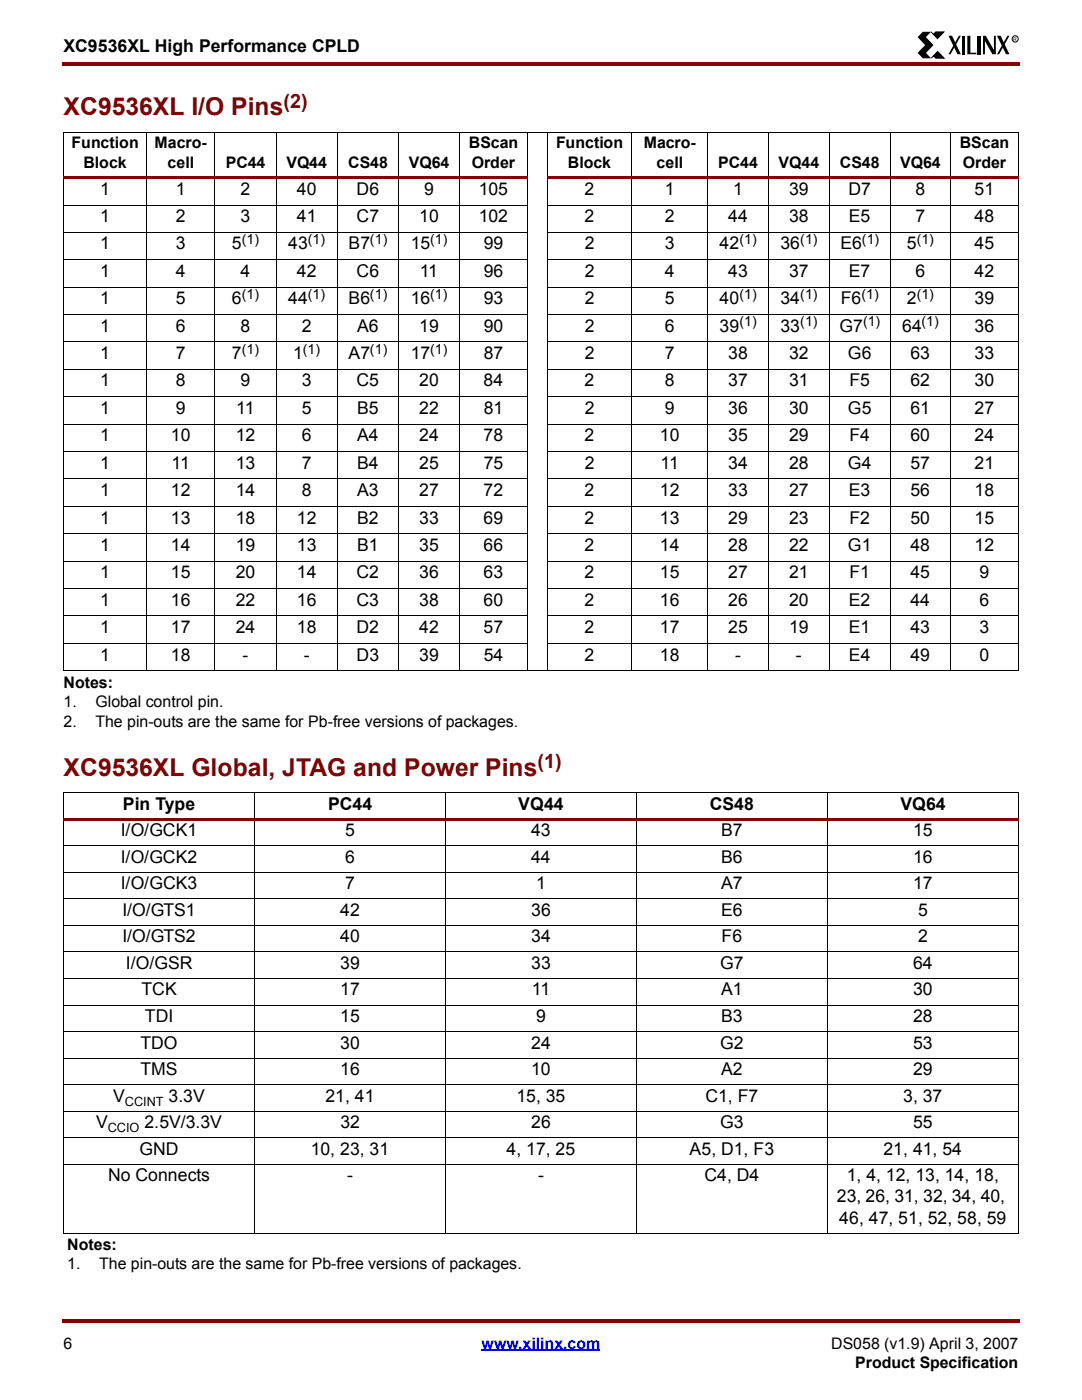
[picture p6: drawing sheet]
<svg xmlns="http://www.w3.org/2000/svg" width="216mm" height="279mm" viewBox="0 0 216 279" stroke-linecap="round" stroke-linejoin="round" font-family="sans-serif">
<g fill="#850000">
<path d="M12.4 12.4h.3v.7h-.3z"/>
<path d="M12.7 12.4h190.8v.7h-190.8z"/>
</g>
<path d="M12.7 267h190.5v8.2h-190.5z" fill="#fff"/>
<path d="M96.1 269.5h23.7" fill="none" stroke="#00f" stroke-width=".34"/>
<g fill="#850000">
<path d="M12.4 263.2h.3v.7h-.3z"/>
<path d="M12.7 263.2h190.8v.7h-190.8z"/>
</g>
<path d="M183.1 6.3h20.1v5.3h-20.1z" fill="#fff"/>
<path d="M184.1 6.3h1.7l-1 1.1 1.5 1.6-1.5 1.6 1 1h-1.7l-1-1 1.5-1.6-1.5-1.6zM189.2 7.1h.8l1.7 3.7h-.6zM191.3 7.1h.4l-2 3.7h-.5zM191.9 7.1h.6v3.7h-.6zM193 7.1h.6v3.4h1.2v.3h-1.8zM195.1 7.1h.6v3.7h-.6zM196.1 7.1h.6l1.6 2.9v-2.9h.4v3.7h-.7l-1.5-2.6v2.6h-.4zM198.9 7.1h.8l1.7 3.7h-.7zM201 7.1h.4l-2 3.7h-.5z" fill="#000"/>
<path d="M185.8 6.4l.5 .5 .4-.5h1.6l-1.2 1.3zM187.1 10.3l1.3 1.3h-1.7l-.4-.5-.5 .5z" fill="#000" stroke="#000" stroke-width=".2"/>
<g fill="none" stroke="#000" stroke-width=".2">
<path d="M12.7 26.5h190.5M12.7 26.5v107.3M29.3 26.4v107.5M42.9 26.4v107.5M55.1 26.4v107.5M67.3 26.4v107.5M79.5 26.4v107.5M91.7 26.4v107.5M105.2 26.4v107.5M109.2 26.4v107.5M126.1 26.4v107.5M141.2 26.4v107.5"/>
<path d="M153.3 26.4v107.5M165.5 26.4v107.5M177.6 26.4v107.5M189.7 26.4v107.5M203.2 26.5v107.3"/>
<circle cx="202.6" cy="7.8" r=".62"/>
</g>
<g fill="#850000">
<path d="M12.7 35.2h92.6v.5h-92.6z"/>
<path d="M109.2 35.2h94v.5h-94z"/>
</g>
<g fill="none" stroke="#000" stroke-width=".2">
<path d="M12.7 40.9h92.6M12.7 46.4h92.6M12.7 51.9h92.6M12.7 57.3h92.6M109.2 40.9h94M109.2 46.4h94M109.2 51.9h94M109.2 57.3h94M12.7 62.8h92.6M12.7 68.2h92.6M12.7 73.7h92.6M12.7 79.2h92.6"/>
<path d="M109.2 62.8h94M109.2 68.2h94M109.2 73.7h94M109.2 79.2h94M12.7 84.7h92.6M12.7 90.1h92.6M12.7 95.6h92.6M109.2 84.7h94M109.2 90.1h94M109.2 95.6h94M12.7 101h92.6M12.7 106.6h92.6"/>
<path d="M12.7 112h92.6M12.7 117.5h92.6M109.2 101h94M109.2 106.6h94M109.2 112h94M109.2 117.5h94M12.7 122.9h92.6M12.7 128.4h92.6M12.7 133.9h190.5M109.2 122.9h94M109.2 128.4h94M12.7 158.2h190.5"/>
<path d="M12.7 158.3v87.7M50.8 158.2v87.9M88.9 158.2v87.9M127 158.2v87.9M165.1 158.2v87.9M203.2 158.3v87.7"/>
</g>
<path d="M12.7 163.3h190.5v.5h-190.5z" fill="#850000"/>
<g fill="none" stroke="#000" stroke-width=".2">
<path d="M12.7 168.8h190.5M12.7 174.1h190.5M12.7 179.4h190.5M12.7 184.7h190.5M12.7 190h190.5M12.7 195.3h190.5M12.7 200.6h190.5M12.7 205.9h190.5M12.7 211.2h190.5M12.7 216.4h190.5M12.7 221.7h190.5M12.7 227h190.5"/>
<path d="M12.7 232.3h190.5M12.7 246.1h190.5"/>
</g>
<g font-size="4.9" fill="#850000">
<text x="12.7" y="23">XC9536XL I/O Pins</text>
<text x="12.7" y="154.8">XC9536XL Global, JTAG and Power Pins</text>
</g>
<g font-size="3.9" fill="#850000">
<text x="56.6" y="21.5">(2)</text>
<text x="107.3" y="153.3">(1)</text>
</g>
<g font-size="3.5">
<text x="12.7" y="10.5">XC9536XL High Performance CPLD</text>
<text x="20" y="38.9">1</text>
<text x="35.1" y="38.9">1</text>
<text x="48" y="38.9">2</text>
<text x="59.2" y="38.9">40</text>
<text x="71.2" y="38.9">D6</text>
<text x="84.7" y="38.9">9</text>
<text x="95.5" y="38.9">105</text>
<text x="116.7" y="38.9">2</text>
<text x="132.7" y="38.9">1</text>
<text x="146.3" y="38.9">1</text>
<text x="157.5" y="38.9">39</text>
<text x="169.3" y="38.9">D7</text>
<text x="182.7" y="38.9">8</text>
<text x="194.5" y="38.9">51</text>
<text x="20" y="44.3">1</text>
<text x="35.1" y="44.3">2</text>
<text x="48" y="44.3">3</text>
<text x="59.2" y="44.3">41</text>
<text x="71.2" y="44.3">C7</text>
<text x="83.6" y="44.3">10</text>
<text x="95.5" y="44.3">102</text>
<text x="116.7" y="44.3">2</text>
<text x="132.7" y="44.3">2</text>
<text x="145.3" y="44.3">44</text>
<text x="157.5" y="44.3">38</text>
<text x="169.4" y="44.3">E5</text>
<text x="182.6" y="44.3">7</text>
<text x="194.5" y="44.3">48</text>
<text x="20" y="49.8">1</text>
<text x="35.1" y="49.8">3</text>
<text x="46.3" y="49.8">5</text>
<text x="57.5" y="49.8">43</text>
<text x="69.6" y="49.8">B7</text>
<text x="82" y="49.8">15</text>
<text x="96.5" y="49.8">99</text>
<text x="116.7" y="49.8">2</text>
<text x="132.7" y="49.8">3</text>
<text x="143.6" y="49.8">42</text>
<text x="155.7" y="49.8">36</text>
<text x="167.7" y="49.8">E6</text>
<text x="181" y="49.8">5</text>
<text x="194.5" y="49.8">45</text>
<text x="20" y="55.2">1</text>
<text x="35.1" y="55.2">4</text>
<text x="48" y="55.2">4</text>
<text x="59.2" y="55.2">42</text>
<text x="71.2" y="55.2">C6</text>
<text x="83.8" y="55.2">11</text>
<text x="96.5" y="55.2">96</text>
<text x="116.7" y="55.2">2</text>
<text x="132.7" y="55.2">4</text>
<text x="145.3" y="55.2">43</text>
<text x="157.5" y="55.2">37</text>
<text x="169.4" y="55.2">E7</text>
<text x="182.7" y="55.2">6</text>
<text x="194.5" y="55.2">42</text>
<text x="20" y="60.7">1</text>
<text x="35.1" y="60.7">5</text>
<text x="46.3" y="60.7">6</text>
<text x="57.5" y="60.7">44</text>
<text x="69.6" y="60.7">B6</text>
<text x="82" y="60.7">16</text>
<text x="96.5" y="60.7">93</text>
<text x="116.7" y="60.7">2</text>
<text x="132.7" y="60.7">5</text>
<text x="143.6" y="60.7">40</text>
<text x="155.7" y="60.7">34</text>
<text x="167.8" y="60.7">F6</text>
<text x="181" y="60.7">2</text>
<text x="194.5" y="60.7">39</text>
<text x="20" y="66.2">1</text>
<text x="20" y="71.7">1</text>
<text x="35.1" y="66.2">6</text>
<text x="35.1" y="71.7">7</text>
<text x="46.3" y="71.7">7</text>
<text x="48" y="66.2">8</text>
<text x="58.5" y="71.7">1</text>
<text x="60.2" y="66.2">2</text>
<text x="69.6" y="71.7">A7</text>
<text x="71.2" y="66.2">A6</text>
<text x="82" y="71.7">17</text>
<text x="83.6" y="66.2">19</text>
<text x="96.5" y="66.2">90</text>
<text x="96.5" y="71.7">87</text>
<text x="116.7" y="66.2">2</text>
<text x="116.7" y="71.7">2</text>
<text x="132.7" y="66.2">6</text>
<text x="132.7" y="71.7">7</text>
<text x="143.6" y="66.2">39</text>
<text x="145.3" y="71.7">38</text>
<text x="155.7" y="66.2">33</text>
<text x="157.5" y="71.7">32</text>
<text x="167.5" y="66.2">G7</text>
<text x="169.2" y="71.7">G6</text>
<text x="180" y="66.2">64</text>
<text x="181.7" y="71.7">63</text>
<text x="194.5" y="71.7">33</text>
<text x="194.5" y="66.2">36</text>
<text x="20" y="77.1">1</text>
<text x="35.1" y="77.1">8</text>
<text x="48" y="77.1">9</text>
<text x="60.2" y="77.1">3</text>
<text x="71.2" y="77.1">C5</text>
<text x="83.6" y="77.1">20</text>
<text x="96.5" y="77.1">84</text>
<text x="116.7" y="77.1">2</text>
<text x="132.7" y="77.1">8</text>
<text x="145.3" y="77.1">37</text>
<text x="157.5" y="77.1">31</text>
<text x="169.5" y="77.1">F5</text>
<text x="181.7" y="77.1">62</text>
<text x="194.5" y="77.1">30</text>
<text x="20" y="82.6">1</text>
<text x="35.1" y="82.6">9</text>
<text x="47.2" y="82.6">11</text>
<text x="60.2" y="82.6">5</text>
<text x="71.2" y="82.6">B5</text>
<text x="83.6" y="82.6">22</text>
<text x="96.5" y="82.6">81</text>
<text x="116.7" y="82.6">2</text>
<text x="132.7" y="82.6">9</text>
<text x="145.3" y="82.6">36</text>
<text x="157.5" y="82.6">30</text>
<text x="169.2" y="82.6">G5</text>
<text x="181.7" y="82.6">61</text>
<text x="194.5" y="82.6">27</text>
<text x="20" y="88.1">1</text>
<text x="34.1" y="88.1">10</text>
<text x="47" y="88.1">12</text>
<text x="60.2" y="88.1">6</text>
<text x="71.2" y="88.1">A4</text>
<text x="83.6" y="88.1">24</text>
<text x="96.5" y="88.1">78</text>
<text x="116.7" y="88.1">2</text>
<text x="131.7" y="88.1">10</text>
<text x="145.3" y="88.1">35</text>
<text x="157.5" y="88.1">29</text>
<text x="169.5" y="88.1">F4</text>
<text x="181.7" y="88.1">60</text>
<text x="194.5" y="88.1">24</text>
<text x="20" y="93.6">1</text>
<text x="34.2" y="93.6">11</text>
<text x="47" y="93.6">13</text>
<text x="60.2" y="93.6">7</text>
<text x="71.2" y="93.6">B4</text>
<text x="83.6" y="93.6">25</text>
<text x="96.5" y="93.6">75</text>
<text x="116.7" y="93.6">2</text>
<text x="131.8" y="93.6">11</text>
<text x="145.3" y="93.6">34</text>
<text x="157.5" y="93.6">28</text>
<text x="169.2" y="93.6">G4</text>
<text x="181.7" y="93.6">57</text>
<text x="194.5" y="93.6">21</text>
<text x="20" y="99">1</text>
<text x="34.1" y="99">12</text>
<text x="47" y="99">14</text>
<text x="60.2" y="99">8</text>
<text x="71.2" y="99">A3</text>
<text x="83.6" y="99">27</text>
<text x="96.5" y="99">72</text>
<text x="116.7" y="99">2</text>
<text x="131.7" y="99">12</text>
<text x="145.3" y="99">33</text>
<text x="157.5" y="99">27</text>
<text x="169.4" y="99">E3</text>
<text x="181.7" y="99">56</text>
<text x="194.5" y="99">18</text>
<text x="20" y="104.5">1</text>
<text x="34.1" y="104.5">13</text>
<text x="47" y="104.5">18</text>
<text x="59.2" y="104.5">12</text>
<text x="71.2" y="104.5">B2</text>
<text x="83.6" y="104.5">33</text>
<text x="96.5" y="104.5">69</text>
<text x="116.7" y="104.5">2</text>
<text x="131.7" y="104.5">13</text>
<text x="145.3" y="104.5">29</text>
<text x="157.5" y="104.5">23</text>
<text x="169.5" y="104.5">F2</text>
<text x="181.7" y="104.5">50</text>
<text x="194.5" y="104.5">15</text>
<text x="20" y="109.9">1</text>
<text x="34.1" y="109.9">14</text>
<text x="47" y="109.9">19</text>
<text x="59.2" y="109.9">13</text>
<text x="71.2" y="109.9">B1</text>
<text x="83.6" y="109.9">35</text>
<text x="96.5" y="109.9">66</text>
<text x="116.7" y="109.9">2</text>
<text x="131.7" y="109.9">14</text>
<text x="145.3" y="109.9">28</text>
<text x="157.5" y="109.9">22</text>
<text x="169.2" y="109.9">G1</text>
<text x="181.7" y="109.9">48</text>
<text x="194.5" y="109.9">12</text>
<text x="20" y="115.4">1</text>
<text x="34.1" y="115.4">15</text>
<text x="47" y="115.4">20</text>
<text x="59.2" y="115.4">14</text>
<text x="71.2" y="115.4">C2</text>
<text x="83.6" y="115.4">36</text>
<text x="96.5" y="115.4">63</text>
<text x="116.7" y="115.4">2</text>
<text x="131.7" y="115.4">15</text>
<text x="145.3" y="115.4">27</text>
<text x="157.5" y="115.4">21</text>
<text x="169.5" y="115.4">F1</text>
<text x="181.7" y="115.4">45</text>
<text x="195.5" y="115.4">9</text>
<text x="20" y="120.9">1</text>
<text x="34.1" y="120.9">16</text>
<text x="47" y="120.9">22</text>
<text x="59.2" y="120.9">16</text>
<text x="71.2" y="120.9">C3</text>
<text x="83.6" y="120.9">38</text>
<text x="96.5" y="120.9">60</text>
<text x="116.7" y="120.9">2</text>
<text x="131.7" y="120.9">16</text>
<text x="145.3" y="120.9">26</text>
<text x="157.5" y="120.9">20</text>
<text x="169.4" y="120.9">E2</text>
<text x="181.7" y="120.9">44</text>
<text x="195.5" y="120.9">6</text>
<text x="20" y="126.4">1</text>
<text x="20" y="131.8">1</text>
<text x="34.1" y="126.4">17</text>
<text x="34.1" y="131.8">18</text>
<text x="47" y="126.4">24</text>
<text x="48.4" y="131.8">-</text>
<text x="59.2" y="126.4">18</text>
<text x="60.6" y="131.8">-</text>
<text x="71.2" y="126.4">D2</text>
<text x="71.2" y="131.8">D3</text>
<text x="83.6" y="126.4">42</text>
<text x="83.6" y="131.8">39</text>
<text x="96.5" y="126.4">57</text>
<text x="96.5" y="131.8">54</text>
<text x="116.7" y="126.4">2</text>
<text x="116.7" y="131.8">2</text>
<text x="131.7" y="126.4">17</text>
<text x="131.7" y="131.8">18</text>
<text x="145.3" y="126.4">25</text>
<text x="146.7" y="131.8">-</text>
<text x="157.5" y="126.4">19</text>
<text x="158.8" y="131.8">-</text>
<text x="169.4" y="126.4">E1</text>
<text x="169.4" y="131.8">E4</text>
<text x="181.7" y="126.4">43</text>
<text x="181.7" y="131.8">49</text>
<text x="195.5" y="126.4">3</text>
<text x="195.5" y="131.8">0</text>
<text x="24.5" y="161.6">Pin Type</text>
<text x="65.5" y="161.6">PC44</text>
<text x="103.4" y="161.6">VQ44</text>
<text x="141.7" y="161.6">CS48</text>
<text x="179.7" y="161.6">VQ64</text>
<text x="24.1" y="166.9">I/O/GCK1</text>
<text x="68.9" y="166.9">5</text>
<text x="106" y="166.9">43</text>
<text x="143.9" y="166.9">B7</text>
<text x="182.2" y="166.9">15</text>
<text x="24.1" y="172.2">I/O/GCK2</text>
<text x="68.9" y="172.2">6</text>
<text x="106" y="172.2">44</text>
<text x="143.9" y="172.2">B6</text>
<text x="182.2" y="172.2">16</text>
<text x="24.1" y="177.5">I/O/GCK3</text>
<text x="68.9" y="177.5">7</text>
<text x="107" y="177.5">1</text>
<text x="143.9" y="177.5">A7</text>
<text x="182.2" y="177.5">17</text>
<text x="24.4" y="182.8">I/O/GTS1</text>
<text x="67.9" y="182.8">42</text>
<text x="106" y="182.8">36</text>
<text x="143.9" y="182.8">E6</text>
<text x="183.2" y="182.8">5</text>
<text x="24.4" y="188.1">I/O/GTS2</text>
<text x="67.9" y="188.1">40</text>
<text x="106" y="188.1">34</text>
<text x="144" y="188.1">F6</text>
<text x="183.2" y="188.1">2</text>
<text x="25.1" y="193.4">I/O/GSR</text>
<text x="67.9" y="193.4">39</text>
<text x="106" y="193.4">33</text>
<text x="143.7" y="193.4">G7</text>
<text x="182.2" y="193.4">64</text>
<text x="28.2" y="198.7">TCK</text>
<text x="28.9" y="204">TDI</text>
<text x="67.9" y="198.7">17</text>
<text x="67.9" y="204">15</text>
<text x="106.1" y="198.7">11</text>
<text x="107" y="204">9</text>
<text x="143.9" y="198.7">A1</text>
<text x="143.9" y="204">B3</text>
<text x="182.2" y="198.7">30</text>
<text x="182.2" y="204">28</text>
<text x="28" y="209.3">TDO</text>
<text x="67.9" y="209.3">30</text>
<text x="106" y="209.3">24</text>
<text x="143.7" y="209.3">G2</text>
<text x="182.2" y="209.3">53</text>
<text x="28" y="214.5">TMS</text>
<text x="67.9" y="214.5">16</text>
<text x="106" y="214.5">10</text>
<text x="143.9" y="214.5">A2</text>
<text x="182.2" y="214.5">29</text>
<text x="22.6" y="219.8">V</text>
<text x="33.7" y="219.8">3.3V</text>
<text x="64.9" y="219.8">21, 41</text>
<text x="103" y="219.8">15, 35</text>
<text x="140.8" y="219.8">C1, F7</text>
<text x="180.2" y="219.8">3, 37</text>
<text x="19.2" y="225.1">V</text>
<text x="28.8" y="225.1">2.5V/3.3V</text>
<text x="67.9" y="225.1">32</text>
<text x="106" y="225.1">26</text>
<text x="143.7" y="225.1">G3</text>
<text x="182.2" y="225.1">55</text>
<text x="27.8" y="230.4">GND</text>
<text x="62" y="230.4">10, 23, 31</text>
<text x="101.1" y="230.4">4, 17, 25</text>
<text x="137.6" y="230.4">A5, D1, F3</text>
<text x="176.3" y="230.4">21, 41, 54</text>
<text x="21.6" y="235.7">No Connects</text>
<text x="69.3" y="235.7">-</text>
<text x="107.4" y="235.7">-</text>
<text x="140.5" y="235.7">C4, D4</text>
<text x="167" y="239.9">23, 26, 31, 32, 34, 40,</text>
<text x="168.9" y="235.7">1, 4, 12, 13, 14, 18,</text>
<text x="167.5" y="244.2">46, 47, 51, 52, 58, 59</text>
</g>
<g font-size="3.2">
<text x="14.3" y="29.6">Function</text>
<text x="30.9" y="29.6">Macro-</text>
<text x="93.6" y="29.6">BScan</text>
<text x="111" y="29.6">Function</text>
<text x="128.4" y="29.6">Macro-</text>
<text x="191.5" y="29.6">BScan</text>
<text x="16.6" y="33.5">Block</text>
<text x="33.4" y="33.5">cell</text>
<text x="45" y="33.5">PC44</text>
<text x="57.1" y="33.5">VQ44</text>
<text x="69.5" y="33.5">CS48</text>
<text x="81.6" y="33.5">VQ64</text>
<text x="94.1" y="33.5">Order</text>
<text x="113.3" y="33.5">Block</text>
<text x="131" y="33.5">cell</text>
<text x="143.3" y="33.5">PC44</text>
<text x="155.4" y="33.5">VQ44</text>
<text x="167.6" y="33.5">CS48</text>
<text x="179.6" y="33.5">VQ64</text>
<text x="192.2" y="33.5">Order</text>
<text x="12.7" y="137.2">Notes:</text>
<text x="12.7" y="141.1">1.</text>
<text x="19" y="141.1">Global control pin.</text>
<text x="12.7" y="145">2.</text>
<text x="19" y="145">The pin-outs are the same for Pb-free versions of packages.</text>
<text x="13.4" y="249.4">Notes:</text>
<text x="13.4" y="253.3">1.</text>
<text x="19.8" y="253.3">The pin-outs are the same for Pb-free versions of packages.</text>
<text x="12.7" y="269.2">6</text>
<text x="165.9" y="269.2">DS058 (v1.9) April 3, 2007</text>
<text x="170.6" y="273">Product Specification</text>
</g>
<text font-size="3.2" fill="#00f" x="96.1" y="269.2">www.xilinx.com</text>
<g font-size="2.8">
<text x="48.3" y="48.7">(1)</text>
<text x="61.4" y="48.7">(1)</text>
<text x="73.8" y="48.7">(1)</text>
<text x="85.9" y="48.7">(1)</text>
<text x="147.5" y="48.7">(1)</text>
<text x="159.7" y="48.7">(1)</text>
<text x="172" y="48.7">(1)</text>
<text x="182.9" y="48.7">(1)</text>
<text x="48.3" y="59.7">(1)</text>
<text x="61.4" y="59.7">(1)</text>
<text x="73.8" y="59.7">(1)</text>
<text x="85.9" y="59.7">(1)</text>
<text x="147.5" y="59.7">(1)</text>
<text x="159.7" y="59.7">(1)</text>
<text x="171.9" y="59.7">(1)</text>
<text x="182.9" y="59.7">(1)</text>
<text x="147.5" y="65.2">(1)</text>
<text x="159.7" y="65.2">(1)</text>
<text x="172.2" y="65.2">(1)</text>
<text x="183.9" y="65.2">(1)</text>
<text x="48.3" y="70.6">(1)</text>
<text x="60.5" y="70.6">(1)</text>
<text x="73.8" y="70.6">(1)</text>
<text x="85.9" y="70.6">(1)</text>
</g>
<g font-size="2.5">
<text x="24.9" y="220.6">CCINT</text>
<text x="21.5" y="225.9">CCIO</text>
</g>
<text font-size="1" x="202.2" y="8.1">R</text>
</svg>
